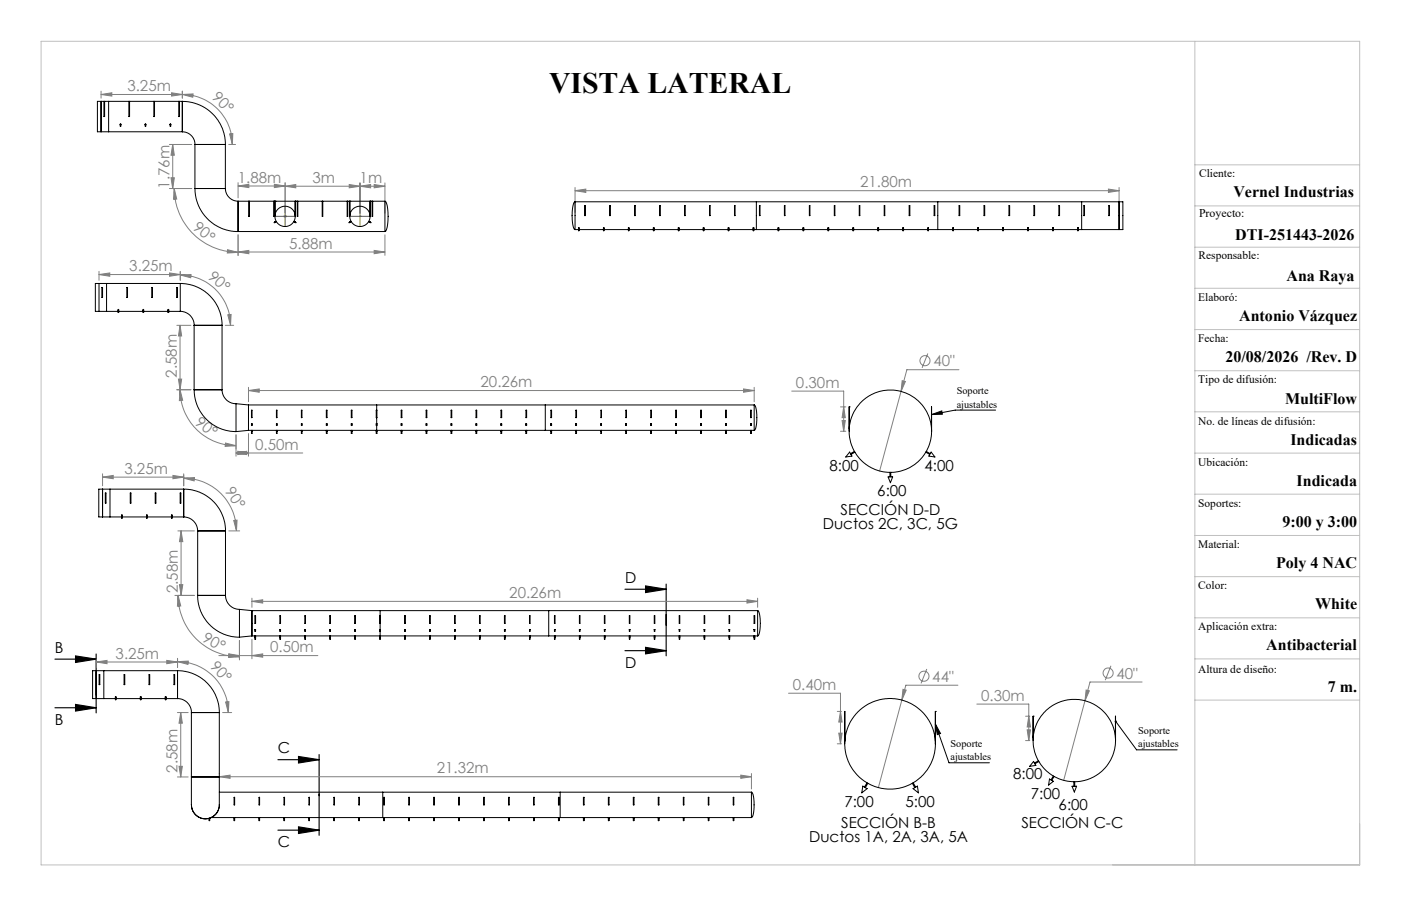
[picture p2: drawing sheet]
<svg xmlns="http://www.w3.org/2000/svg" width="432mm" height="279mm" viewBox="0 0 432 279" stroke-linecap="round" stroke-linejoin="round" font-family="sans-serif">
<g fill="none" stroke="#808080" stroke-width=".31">
<path d="M31.2 29.1l3.3-.5v1zM31.2 28.1v2.2M31.2 29.1h25M52.9 28.6l3.3 .5-3.3 .5zM56.2 29.1l3.3-.1-.1 1zM56.2 29.1a15.4 15.4 0 0 1 15.4 15.5M56.2 28.1v2.2M52.2 44.6h6.9M52.2 58.1h6.9M52.7 54.8h1l-.5 3.3zM53.2 44.6l.5 3.3h-1zM53.2 44.6v13.5"/>
<path d="M53.7 58.1l.8 3.3-1 .1zM53.7 58.1a19.7 19.7 0 0 0 19.7 19.7M70.5 44.6h2.1M70.8 41.3l1-.1-.2 3.4zM73.4 57.4l3.3-.6v1.1zM73.4 56.3v4.7M73.4 57.4h14.5M84.6 56.8l3.3 .6-3.3 .5zM87.9 57.4l3.3-.5v1zM87.9 57.4h30.7M87.9 56.3v9.4M107.6 56.9l3.3 .5-3.3 .5z"/>
<path d="M110.9 57.4l3.3-.5v1zM110.9 56.4v9.3M115.3 56.9l3.3 .5-3.3 .5zM118.6 56.4v9.3M177.2 58.8l3.4-.5v1zM177.2 57.8v7.7M177.2 58.8h167.7M341.6 58.3l3.3 .5-3.3 .5zM344.9 57.8v7.7M70.1 77l3.3 .8-3.3 .2zM73.4 77.7l3.3-.5v1zM73.4 72.4v6.4"/>
<path d="M73.4 77.7h45.2M115.3 77.2l3.3 .5-3.3 .5zM118.6 72.4v6.3M30.5 84.7l3.3-.5v1zM30.5 83.7v2.7M30.5 84.7h25.1M52.2 84.2l3.4 .5-3.4 .5zM55.6 84.8l3.3-.1-.1 1zM55.6 84.8a15.5 15.5 0 0 1 15.4 15.5M55.6 83.7v2.7M70.2 97.1l1-.1-.2 3.3zM54.5 100.3h4.3"/>
<path d="M55 116.9h1l-.5 3.3zM55.5 100.3l.5 3.3h-1zM55.5 100.3v19.9M69.4 100.3h2.6M76.6 119.5v4.4M229.2 119.9l3.2 .5-3.2 .6zM232.4 119.5v4.4M278.1 117.4l.9 .3-1.3 3zM286 109l-1.8 4.5M295.6 114h-16.1l-1.8 6.7M54.5 120.2h4.3M55.5 120.2l.8 3.2-1 .1z"/>
<path d="M55.5 120.2a17.2 17.2 0 0 0 17.2 17.2M69.5 136.6l3.2 .8-3.3 .3zM72.7 139.7l3.4-.5v1zM72.7 134.1v6.6M72.7 139.7h20.6M73.3 139.2l3.3 .5-3.3 .5zM76.6 120.4l3.3-.5v1.1zM76.6 133.7v7M76.6 120.4h155.8M244 120.6h16v12.4M259 133h1.7M259 125.5h1.7"/>
<path d="M259.5 129.7h1l-.5 3.3zM260 125.5l.5 3.3h-1zM277.7 120.7l-6.6 24.5M31.6 147.1l3.3-.5v1zM31.6 146.1v3.7M31.6 147.1h25M53.3 146.6l3.3 .5-3.3 .5zM56.6 146.1v3.7M56.6 147.5l3.3-.2-.1 1zM56.6 147.5a16.3 16.3 0 0 1 16.3 16.2M54.8 163.7h5.1M55.8 163.7l.5 3.3h-1z"/>
<path d="M55.8 163.7v19.9M70.5 163.7h3.4M72 160.5l1.1-.1-.2 3.3zM53.9 183.6h6M54.9 183.6l.8 3.3h-1zM54.9 183.6a18.9 18.9 0 0 0 18.9 18.9M55.3 180.3h1l-.5 3.3zM73.8 197.5v6M77.6 185.5l3.4-.5v1zM77.6 184.5v2.8M77.6 197.1v6.1M77.6 185.5h155.9"/>
<path d="M230.2 185l3.3 .5-3.3 .5zM233.5 184.5v2.8M29.7 204.2l3.3-.5v1zM29.7 203.2v2.6M29.7 204.2h25M51.4 203.7l3.3 .5-3.3 .5zM54.7 219.7h3.3M54.7 204l3.3-.1-.1 1zM54.7 204a15.7 15.7 0 0 1 15.7 15.7M54.7 203v2.8M55.7 219.7l.5 3.3h-1zM55.7 219.7v19.9"/>
<path d="M67.5 202.2h30.5M68.6 219.7h2.8M69.5 216.5l1.1-.1-.2 3.3zM70.5 201.6l3.3 .6-3.3 .5zM70.6 201.7l3.2 .8-3.3 .2zM77.6 202.2l3.4-.6v1.1zM243 213.8h16v15.6M258.1 219.4h1.3M259 219.4l.5 3.3h-1zM278 215.9l-7.3 27M278.3 212.6l1 .2-1.3 3.1zM285.6 206.3l-1.7 4.4"/>
<path d="M295.2 211.3h-16l-1.2 4.6M301.1 217.1h16v11.3M334.8 212.8l.9 .2-1.3 3.1zM342.4 205.3l-1.8 4.5M352 210.3h-16l-8.2 30.3M54.7 239.6h3.3M55.2 236.3h1l-.5 3.3zM67.6 239.5l3.3-.5v1zM67.6 238.5v.1M67.6 239.5h164M228.3 239l3.3 .5-3.3 .5zM231.6 238.5v4.8"/>
<path d="M258.1 229.4h1.3M258.5 226.1h1l-.5 3.3zM316.1 228.4h1.3M316.1 220.9h1.3M316.6 225.1h1l-.5 3.3zM317.1 220.9l.5 3.3h-1z"/>
<circle cx="285.1" cy="111.2" r="1.55"/>
<circle cx="284.8" cy="208.5" r="1.56"/>
<circle cx="341.5" cy="207.6" r="1.56"/>
</g>
<path d="M287.1 127.8l3.2-1.1 .1 1zM306.8 126.5h-12.4l-7.3 1.3M288.3 223.3l1.6 2.9-1 .4zM288.3 223.3l4.2 11.9h12.4M343.9 222.5l6.4 8.7h12.5" fill="none" stroke="#000" stroke-width=".31"/>
<g fill="none" stroke="#000" stroke-width=".35">
<path d="M192.6 181.7h12.7M199 180.7l6.3 1-6.3 1zM199 199.6l6.3 1.1-6.3 .9zM205.3 180.1v22.1M16.9 203.3h12.7M16.9 218.3h12.7M23.3 202.3l6.3 1-6.3 1zM23.3 217.2l6.3 1.1-6.3 1zM29.6 201.7v18.2M192.6 200.7h12.7M85.7 234.3h12.7M92 233.3l6.4 1-6.4 1z"/>
<path d="M98.4 232.7v24.9M85.7 256h12.7M92 255l6.4 1-6.4 1z"/>
</g>
<g fill="none" stroke="#c0c0c0" stroke-width=".31">
<path d="M12.7 12.7h406.4v254h-406.4zM368.3 12.7v254M60.1 58.1h9.4M368.3 50.8h50.8M87.3 66.7h1.1M87.5 66.4l.7 .7M87.9 66.2v1M88.2 66.4l-.7 .7M368.3 63.5h50.8M368.3 76.2h50.8M368.3 88.9h50.8M368.3 101.6h50.8"/>
<path d="M368.3 114.3h50.8M59.8 120.2h8.6M368.3 127h50.8M368.3 139.7h50.8M368.3 152.4h50.8M368.3 165.1h50.8M368.3 177.8h50.8M60.9 183.6h8.6M368.3 190.5h50.8M368.3 203.2h50.8M368.3 215.9h50.8"/>
</g>
<path d="M87.8 66.7h-3.1M87.9 66.7v-3.1M87.9 66.7v3.2M87.9 66.7h3.1M110.9 66.7h-3.1M111 66.7v-3.1M111 66.7v3.2M111 66.7h3.1" fill="none" stroke="#808000" stroke-width=".31" stroke-dasharray="15.2 1.3 1.3 1.3"/>
<path d="M87.9 66.7h.1M110.9 66.7h.1" fill="none" stroke="#808000" stroke-width=".31"/>
<g fill="#000">
<path d="M199 180.7l6.3 1-6.3 1zM199 199.6l6.3 1.1-6.3 .9z"/>
<path d="M23.3 202.3l6.3 1-6.3 1zM23.3 217.2l6.3 1.1-6.3 1zM92 233.3l6.4 1-6.4 1zM92 255l6.4 1-6.4 1z"/>
<path d="M288.3 223.3l1.6 2.9-1 .4zM343.6 222.3a.34 .34 0 0 0 .2 .5 .34 .34 0 0 0 .4-.4 .34 .34 0 0 0-.5-.2l.2 .3zM287.1 127.8l3.2-1.1 .1 1z"/>
</g>
<g fill="#808080">
<path d="M84.6 56.8l3.3 .6-3.3 .5zM73.4 57.4l3.3-.6v1.1z"/>
<path d="M53.2 44.6l.5 3.3h-1zM52.7 54.8h1l-.5 3.3zM55.5 100.3l.5 3.3h-1zM55 116.9h1l-.5 3.3zM55.8 163.7l.5 3.3h-1zM55.3 180.3h1l-.5 3.3z"/>
<path d="M55.5 120.2l.8 3.2-1 .1zM69.5 136.6l3.2 .8-3.3 .3z"/>
<path d="M53.7 58.1l.8 3.3-1 .1zM70.1 77l3.3 .8-3.3 .2z"/>
<path d="M54.9 183.6l.8 3.3h-1zM70.6 201.7l3.2 .8-3.3 .2z"/>
<path d="M72 160.5l1.1-.1-.2 3.3zM56.6 147.5l3.3-.2-.1 1z"/>
<path d="M69.5 216.5l1.1-.1-.2 3.3zM54.7 204l3.3-.1-.1 1z"/>
<path d="M70.8 41.3l1-.1-.2 3.4zM56.2 29.1l3.3-.1-.1 1z"/>
<path d="M70.2 97.1l1-.1-.2 3.3zM55.6 84.8l3.3-.1-.1 1z"/>
<path d="M341.6 58.3l3.3 .5-3.3 .5zM177.2 58.8l3.4-.5v1z"/>
<path d="M110.9 57.4l3.3-.5v1zM115.3 56.9l3.3 .5-3.3 .5zM87.9 57.4l3.3-.5v1zM107.6 56.9l3.3 .5-3.3 .5zM31.2 29.1l3.3-.5v1zM52.9 28.6l3.3 .5-3.3 .5zM73.4 77.7l3.3-.5v1zM115.3 77.2l3.3 .5-3.3 .5zM30.5 84.7l3.3-.5v1zM52.2 84.2l3.4 .5-3.4 .5zM72.7 139.7l3.4-.5v1zM73.3 139.2l3.3 .5-3.3 .5zM76.6 120.4l3.3-.5v1.1zM229.2 119.9l3.2 .5-3.2 .6zM31.6 147.1l3.3-.5v1zM53.3 146.6l3.3 .5-3.3 .5zM70.5 201.6l3.3 .6-3.3 .5zM77.6 202.2l3.4-.6v1.1zM77.6 185.5l3.4-.5v1zM230.2 185l3.3 .5-3.3 .5zM67.6 239.5l3.3-.5v1zM228.3 239l3.3 .5-3.3 .5zM29.7 204.2l3.3-.5v1zM51.4 203.7l3.3 .5-3.3 .5zM278.3 212.6l-.3 3.3 1.3-3.1zM258.5 226.1h1l-.5 3.3zM259 219.4l.5 3.3h-1zM334.8 212.8l-.4 3.3 1.3-3.1zM316.6 225.1h1l-.5 3.3zM317.1 220.9l.5 3.3h-1zM278.1 117.4l-.4 3.3 1.3-3zM259.5 129.7h1l-.5 3.3zM260 125.5l.5 3.3h-1z"/>
<path d="M55.7 219.7l.5 3.3h-1zM55.2 236.3h1l-.5 3.3z"/>
</g>
<g fill="none" stroke="#000" stroke-width=".31">
<path d="M31.2 31.3v9.3M32 31.3v4.6h.2v-4.6M33.5 31.3v9.3M37 38.3h.3M37 38.3h.3v.6h-.3zM39.7 31.3v4.6h.2v-4.6M44.7 38.3h.2M44.7 38.3h.2v.6h-.2zM47.4 31.3v4.6h.2v-4.6M52.4 38.3h.2M52.4 38.3h.2v.6h-.2zM55.1 31.3v4.6h.2v-4.6"/>
<path d="M56.2 31.3l3.2 .3 2.3 .9 2.2 1.2 2.2 2 1.6 2.2 1 2 .6 2.6 .2 2.1M56.2 31.3v9.3M56.2 31.3h-26.2v9.3h26.2M56.2 40.6l1.7 .4 1.3 1.1 .7 1.1 .2 1.4M60.1 58.1l.4 3.2 .8 2.3 1.2 2.2 1.7 2 2 1.5 2.7 1.4 2.6 .6 1.9 .1M60.1 44.6h9.4M60.1 58.1h9.4M60.1 44.6v13.5M69.5 58.1l.3 1.7 .8 1.1 1.2 .8 1.6 .4M69.5 44.6v13.5M73.4 62.1v9.3M73.4 71.4h45.2"/>
<path d="M73.4 62.1h45.2M76.7 62.1v4.6h.2v-4.6M84.4 62.1v4.6h.2v-4.6M84.7 62.1h.1M84.7 62.1v4.6M85.1 68.3h-.3l-.3 .4 .7-.4M90.6 68.3h.3l.3 .4-.6-.4M91 62.1h.1M91 62.1v4.6M91.6 62.1v4.6h.2v-4.6M99.3 62.1v4.6h.2v-4.6M107 62.1v4.6h.2v-4.6"/>
<path d="M107.8 62.1h.1M107.8 62.1v4.6M108.2 68.3h-.4l-.2 .4 .6-.4M113.7 68.3h.3l.3 .4-.5-.1-.2-.3M114.1 62.1h.1M114.1 62.1v4.6M114.7 62.1v4.6h.2v-4.6M118.6 62.1l.4 .3 .3 .9 .3 3.2-.2 3.3-.4 1.2-.4 .4M118.6 62.1v9.3M177.2 62.2l-.4 .4-.2 .8-.3 2.8 .2 2.9 .2 1.1 .5 .6M177.2 62.2h168.9v8.6h-13.8M177.2 62.2v8.6"/>
<path d="M177.2 70.8h1.1M178.3 70.2h.2v1h-.2zM178.3 70.5h.2M178.5 70.8h7.5M180.2 63.4h.2v3.1h-.2zM186 70.2h.2v1h-.2zM186 70.5h.2M186.2 70.8h7.5M187.9 63.4h.2v3.1h-.2zM193.7 70.2h.2v1h-.2zM193.7 70.5h.2M193.9 70.8h7.5"/>
<path d="M195.6 63.4h.2v3.1h-.2zM201.4 70.2h.2v1h-.2zM201.4 70.5h.2M201.6 70.8h7.5M203.3 63.4h.2v3.1h-.2zM209.1 70.2h.2v1h-.2zM209.1 70.5h.2M209.3 70.8h7.4M211 63.4h.2v3.1h-.2zM216.7 70.2h.3v1h-.3zM216.7 70.5h.3M217 70.8h7.4"/>
<path d="M218.7 63.4h.2v3.1h-.2zM224.4 70.2h.2v1h-.2zM224.4 70.5h.2M224.6 70.8h7.5M226.4 63.4h.2v3.1h-.2zM232.1 70.2h.2v1h-.2zM232.1 70.5h.2M232.3 70.8h7.5M233.1 62.2v8.6M234.1 63.4h.1v3.1h-.1zM239.8 70.2h.2v1h-.2zM239.8 70.5h.2"/>
<path d="M240 70.8h7.5M241.8 63.4h.1v3.1h-.1zM247.5 70.2h.2v1h-.2zM247.5 70.5h.2M247.7 70.8h7.5M249.4 63.4h.2v3.1h-.2zM255.2 70.2h.2v1h-.2zM255.2 70.5h.2M255.4 70.8h7.5M257.1 63.4h.2v3.1h-.2zM262.9 70.2h.2v1h-.2zM262.9 70.5h.2"/>
<path d="M263.1 70.8h7.5M264.8 63.4h.2v3.1h-.2zM270.6 70.2h.2v1h-.2zM270.6 70.5h.2M270.8 70.8h7.5M272.5 63.4h.2v3.1h-.2zM278.3 70.2h.2v1h-.2zM278.3 70.5h.2M278.5 70.8h7.5M280.2 63.4h.2v3.1h-.2zM286 70.2h.2v1h-.2zM286 70.5h.2"/>
<path d="M286.2 70.8h7.5M287.9 63.4h.2v3.1h-.2zM289 62.2v8.6M293.7 70.2h.2v1h-.2zM293.7 70.5h.2M293.9 70.8h7.5M295.6 63.4h.2v3.1h-.2zM301.4 70.2h.2v1h-.2zM301.4 70.5h.2M301.6 70.8h7.5M303.3 63.4h.2v3.1h-.2zM309.1 70.2h.1v1h-.1z"/>
<path d="M309.1 70.5h.1M309.2 70.8h7.6M311 63.4h.2v3.1h-.2zM316.8 70.2h.1v1h-.1zM316.8 70.5h.1M316.9 70.8h7.5M318.7 63.4h.2v3.1h-.2zM324.4 70.2h.2v1h-.2zM324.4 70.5h.2M324.6 70.8h7.5M326.4 63.4h.2v3.1h-.2zM332.1 70.2h.2v1h-.2z"/>
<path d="M332.1 70.5h.2M333.4 62.2v8.6M334 63.4h.3v3.1h-.3zM341.7 63.4h.2v3.1h-.2zM344.9 62.2v8.6M30.5 87.4v8.6M31.4 88.7h.2v3h-.2zM32.8 87.4v8.6M36.4 95.4h.2v1h-.2zM36.4 95.7h.2M36.6 96h7.5M39.1 88.7h.2v3h-.2z"/>
<path d="M44.1 95.4h.2v1h-.2zM44.1 95.7h.2M44.3 96h7.5M46.8 88.7h.2v3h-.2zM51.8 95.4h.2v1h-.2zM51.8 95.7h.2M52 96h3.6M54.5 88.7h.2v3h-.2zM55.6 96l1.4 .3 1.6 1 .9 1.4 .3 1.6M55.6 87.4l3.1 .4 2.3 .8 2.1 1.3 1.7 1.4 1.1 1.3 1.3 2.1 1 3 .2 2.6M55.6 87.4v8.6M55.6 87.4h-26.2v8.6h7"/>
<path d="M59.8 100.3h8.6M59.8 100.3v19.9M68.4 100.3v19.9M59.8 120.2l.4 3 .8 2.3 1.1 2 1.4 1.7 1.8 1.6 2.2 1.2 2.1 .7 3.1 .4M59.8 120.2h8.6M68.4 120.2l.4 1.8 1 1.4 1.5 .8 1.4 .3M72.7 124.5v8.6M72.7 124.5l3.9 .4M76.6 124.9v7.8M76.6 132.7l-3.9 .4M76.6 132.7h155.8M76.6 124.9h155.8"/>
<path d="M77.5 130.8h.2M77.5 130.7h.2v.5h-.2zM77.5 126.5h.2v2.3h-.2zM77.5 132.7v1h.2v-1M77.5 133.1h.2M85.2 130.8h.2M85.2 130.7h.2v.5h-.2zM85.2 126.5h.2v2.3h-.2zM85.2 132.7v1h.2v-1M85.2 133.1h.2M92.9 130.8h.2M92.9 130.7h.2v.5h-.2z"/>
<path d="M92.9 126.5h.2v2.3h-.2zM92.9 132.7v1h.2v-1M92.9 133.1h.2M100.6 130.8h.2M100.6 130.7h.2v.5h-.2zM100.6 126.5h.2v2.3h-.2zM100.6 132.7v1h.2v-1M100.6 133.1h.2M108.3 130.8h.2M108.3 130.7h.2v.5h-.2zM108.3 126.5h.2v2.3h-.2zM108.3 132.7v1h.2v-1"/>
<path d="M108.3 133.1h.2M116 130.8h.2M116 130.7h.2v.5h-.2zM116 126.5h.2v2.3h-.2zM116 132.7v1h.2v-1M116 133.1h.2M116.1 128.8v1.9M116.1 124.9v1.6M116.1 131.2v1.5M123.6 130.8h.3M123.6 126.5h.3v2.3h-.3zM123.6 130.7h.3v.5h-.3z"/>
<path d="M123.6 132.7v1h.3v-1M123.6 133.1h.3M131.3 130.8h.3M131.3 130.7h.3v.5h-.3zM131.3 126.5h.3v2.3h-.3zM131.3 132.7v1h.3v-1M131.3 133.1h.3M139 130.8h.2M139 130.7h.2v.5h-.2zM139 126.5h.2v2.3h-.2zM139 132.7v1h.2v-1M139 133.1h.2"/>
<path d="M146.7 130.8h.2M146.7 130.7h.2v.5h-.2zM146.7 126.5h.2v2.3h-.2zM146.7 132.7v1h.2v-1M146.7 133.1h.2M154.4 130.8h.2M154.4 130.7h.2v.5h-.2zM154.4 126.5h.2v2.3h-.2zM154.4 132.7v1h.2v-1M154.4 133.1h.2M162.1 130.8h.2M162.1 130.7h.2v.5h-.2z"/>
<path d="M162.1 126.5h.2v2.3h-.2zM162.1 132.7v1h.2v-1M162.1 133.1h.2M168.1 124.9v7.8M169.8 130.8h.2M169.8 130.7h.2v.5h-.2zM169.8 126.5h.2v2.3h-.2zM169.8 132.7v1h.2v-1M169.8 133.1h.2M177.5 130.8h.2M177.5 130.7h.2v.5h-.2zM177.5 126.5h.2v2.3h-.2z"/>
<path d="M177.5 132.7v1h.2v-1M177.5 133.1h.2M185.2 130.8h.2M185.2 130.7h.2v.5h-.2zM185.2 126.5h.2v2.3h-.2zM185.2 132.7v1h.2v-1M185.2 133.1h.2M192.9 130.8h.2M192.9 130.7h.2v.5h-.2zM192.9 126.5h.2v2.3h-.2zM192.9 132.7v1h.2v-1M192.9 133.1h.2"/>
<path d="M200.6 130.8h.2M200.6 130.7h.2v.5h-.2zM200.6 126.5h.2v2.3h-.2zM200.6 132.7v1h.2v-1M200.6 133.1h.2M208.3 130.8h.2M208.3 130.7h.2v.5h-.2zM208.3 126.5h.2v2.3h-.2zM208.3 132.7v1h.2v-1M208.3 133.1h.2M216 130.8h.1M216 130.7h.1v.5h-.1z"/>
<path d="M216 126.5h.1v2.3h-.1zM216 132.7v1h.1v-1M216 133.1h.1M223.7 130.8h.1M223.7 130.7h.1v.5h-.1zM223.7 126.5h.1v2.3h-.1zM223.7 132.7v1h.1v-1M223.7 133.1h.1M231.4 130.8h.1M231.4 130.7h.1v.5h-.1zM231.4 126.5h.1v2.3h-.1zM231.4 132.7v1h.1v-1"/>
<path d="M231.4 133.1h.1M232.4 124.9l.5 .7 .4 2.2-.1 3.2-.3 1.1-.5 .6M232.4 124.9v7.8M261.7 125.5h.1M261.7 125.5v7.5M263.3 139.2l-1.2 .7-.2-.5-1.2 1.5 1.9-.2-.3-.5 1.2-.7M285.5 139.2l1.2 .7 .3-.5 1.1 1.5-1.8-.2 .3-.5-1.2-.7M287.1 125.5v7.5M287.1 125.5h.1M31.6 150.8v8.6M32.5 152h.2v3.2h-.2zM33.9 150.8v8.6"/>
<path d="M37.5 158.8h.2v1h-.2zM37.5 159.1h.2M37.7 159.4h7.5M40.1 152h.3v3.2h-.3zM45.2 158.8h.2v1h-.2zM45.2 159.1h.2M45.4 159.4h7.4M47.8 152h.2v3.2h-.2zM52.8 158.8h.3v1h-.3zM52.8 159.1h.3M53.1 159.4h3.5M55.5 152h.2v3.2h-.2z"/>
<path d="M56.6 159.4l1.8 .4 1.3 .9 .9 1.3 .3 1.7M56.6 150.8l2.1 .2 2.7 .7 2 1.1 2.1 1.5 1.6 1.9 1.1 1.9 1 2.8 .3 2.8M56.6 150.8v8.6M56.6 150.8h-26.2v8.6h7.1M274.3 145.7v1.4h-.6l.7 1.8 .7-1.8h-.5l-.1-1.4M60.9 163.7h8.6M60.9 163.7v19.9M69.5 163.7v19.9M60.9 183.6l.1 1.9 .7 2.7 1.1 2.2 1.6 2.1 2 1.7 2.5 1.3 2.5 .8 2.4 .2M60.9 183.6h8.6M69.5 183.6l.4 1.8 .9 1.3 1.2 .8 1.8 .4M73.8 187.9v8.6"/>
<path d="M73.8 187.9l3.8 .4M77.6 188.3v7.8M77.6 196.1l-3.8 .4M77.6 196.1h155.9M77.6 188.3h155.9M78.6 194.1h.2v.6h-.2zM78.6 189.9h.2v2.3h-.2zM78.6 196.1v1h.2v-1M78.6 196.5h.2M86.3 194.1h.2v.6h-.2zM86.3 189.9h.2v2.3h-.2zM86.3 196.1v1h.2v-1"/>
<path d="M86.3 196.5h.2M93.9 194.1h.3v.6h-.3zM93.9 189.9h.3v2.3h-.3zM93.9 196.1v1h.3v-1M93.9 196.5h.3M101.6 194.1h.2v.6h-.2zM101.6 189.9h.2v2.3h-.2zM101.6 196.1v1h.2v-1M101.6 196.5h.2M109.3 194.1h.2v.6h-.2zM109.3 189.9h.2v2.3h-.2zM109.3 196.1v1h.2v-1"/>
<path d="M109.3 196.5h.2M117 194.1l.2 .1v.5h-.2zM117 189.9h.2v2.3h-.2zM117 196.1v1h.2v-1M117 196.5h.2M117.2 192.2v1.9M117.2 188.3v1.6M117.2 194.7v1.4M124.7 194.1h.2v.6h-.2zM124.7 189.9h.2v2.3h-.2zM124.7 196.1v1h.2v-1M124.7 196.5h.2"/>
<path d="M132.4 194.1h.2v.6h-.2zM132.4 189.9h.2v2.3h-.2zM132.4 196.1v1h.2v-1M132.4 196.5h.2M140.1 194.1h.2v.6h-.2zM140.1 189.9h.2v2.3h-.2zM140.1 196.1v1h.2v-1M140.1 196.5h.2M147.8 194.1h.2v.6h-.2zM147.8 189.9h.2v2.3h-.2zM147.8 196.1v1h.2v-1M147.8 196.5h.2"/>
<path d="M155.5 194.1h.2v.6h-.2zM155.5 189.9h.2v2.3h-.2zM155.5 196.1v1h.2v-1M155.5 196.5h.2M163.2 194.1h.2v.6h-.2zM163.2 189.9h.2v2.3h-.2zM163.2 196.1v1h.2v-1M163.2 196.5h.2M169.1 188.3v7.8M170.9 194.1h.2v.6h-.2zM170.9 189.9h.2v2.3h-.2zM170.9 196.1v1h.2v-1"/>
<path d="M170.9 196.5h.2M178.6 194.1h.2v.6h-.2zM178.6 189.9h.2v2.3h-.2zM178.6 196.1v1h.2v-1M178.6 196.5h.2M186.3 194.1h.1v.6h-.1zM186.3 189.9h.1v2.3h-.1zM186.3 196.1v1h.1v-1M186.3 196.5h.1M194 194.1h.1v.6h-.1zM194 189.9h.1v2.3h-.1zM194 196.1v1h.1v-1"/>
<path d="M194 196.5h.1M201.6 194.1h.2v.6h-.2zM201.6 189.9h.2v2.3h-.2zM201.6 196.1v1h.2v-1M201.6 196.5h.2M209.3 194.1h.2v.6h-.2zM209.3 189.9h.2v2.3h-.2zM209.3 196.1v1h.2v-1M209.3 196.5h.2M217 194.1h.2v.6h-.2zM217 189.9h.2v2.3h-.2zM217 196.1v1h.2v-1"/>
<path d="M217 196.5h.2M224.7 194.1h.2v.6h-.2zM224.7 189.9h.2v2.3h-.2zM224.7 196.1v1h.2v-1M224.7 196.5h.2M232.4 194.1h.2v.6h-.2zM232.4 189.9h.2v2.3h-.2zM232.4 196.1v1h.2v-1M232.4 196.5h.2M233.5 188.3l.3 .2 .3 .9 .3 2.6-.3 3-.3 .9-.3 .2M233.5 188.3v7.8M29.7 206.8v8.6"/>
<path d="M30.6 208.1h.2v3h-.2zM32 206.8v8.6M35.6 214.8h.1v1h-.1zM35.6 215.2h.1M35.7 215.4h7.6M38.2 208.1h.3v3h-.3zM43.3 214.8h.2v1h-.2zM43.3 215.2h.2M43.5 215.4h7.4M45.9 208.1h.2v3h-.2zM50.9 214.8h.3v1h-.3zM50.9 215.2h.3"/>
<path d="M51.2 215.4h3.5M53.6 208.1h.2v3h-.2zM54.7 215.4l1.6 .3 1.4 1 1 1.3 .3 1.7M54.7 206.8l2.4 .2 3 1 2.2 1.3 1.8 1.6 1.7 2.2 1 2.2 .7 2.4 .1 2M54.7 206.8v8.6M54.7 206.8h-26.2v8.6h7.1M59 219.7h8.6M59 219.7v19.9M67.6 219.7v19.9M260.3 219.4h.1M260.4 219.4l-.1 10M288.3 219.4h.1"/>
<path d="M288.3 219.4v10M59 239.6v8.6l.2 1.3 .6 1.1 .8 1 1.2 .6 1.3 .3 1.3-.1 1.1-.5 .9-.7 .8-1.3 .4-1.2v-9.1M59 239.6h8.6M318.4 220.9h.1M318.4 220.9v7.5M320 234.6l-1.2 .7-.2-.5-1.2 1.5 1.9-.3-.4-.5 1.3-.7M324.7 239.3l-.8 1.2-.4-.3-.3 1.9 1.5-1.2-.5-.2 .7-1.3M343.8 220.9h.1M343.8 220.9v7.5M64.5 252.6h.1M64.6 252.3v.8h-.1v-.8M65.1 252.1h166.5"/>
<path d="M67.6 244.3h164M72.1 245.9h.2v2.3h-.2zM72.1 252.1v1h.2v-1M72.1 252.6h.2M79.8 245.9h.2v2.3h-.2zM79.8 252.1v1h.2v-1M79.8 252.6h.2M87.5 245.9h.2v2.3h-.2zM87.5 252.1v1h.2v-1M87.5 252.6h.2M95.2 245.9h.2v2.3h-.2zM95.2 252.1v1h.2v-1"/>
<path d="M95.2 252.6h.2M102.9 245.9h.2v2.3h-.2zM102.9 252.1v1h.2v-1M102.9 252.6h.2M110.6 245.9h.2v2.3h-.2zM110.6 252.1v1h.2v-1M110.6 252.6h.2M118 244.3v7.8M118.3 245.9h.2v2.3h-.2zM118.3 252.1v1h.2v-1M118.3 252.6h.2M126 245.9h.2v2.3h-.2z"/>
<path d="M126 252.1v1h.2v-1M126 252.6h.2M133.7 245.9h.2v2.3h-.2zM133.7 252.1v1h.2v-1M133.7 252.6h.2M141.4 245.9h.2v2.3h-.2zM141.4 252.1v1h.2v-1M141.4 252.6h.2M149 245.9h.3v2.3h-.3zM149 252.1v1h.3v-1M149 252.6h.3M156.7 245.9h.3v2.3h-.3z"/>
<path d="M156.7 252.1v1h.3v-1M156.7 252.6h.3M164.4 245.9h.2v2.3h-.2zM164.4 252.1v1h.2v-1M164.4 252.6h.2M172.1 245.9h.2v2.3h-.2zM172.1 252.1v1h.2v-1M172.1 252.6h.2M172.6 244.3v7.8M179.8 245.9h.2v2.3h-.2zM179.8 252.1v1h.2v-1M179.8 252.6h.2"/>
<path d="M187.5 245.9h.2v2.3h-.2zM187.5 252.1v1h.2v-1M187.5 252.6h.2M195.2 245.9h.2v2.3h-.2zM195.2 252.1v1h.2v-1M195.2 252.6h.2M202.9 245.9h.2v2.3h-.2zM202.9 252.1v1h.2v-1M202.9 252.6h.2M210.6 245.9h.2v2.3h-.2zM210.6 252.1v1h.2v-1M210.6 252.6h.2"/>
<path d="M218.3 245.9h.2v2.3h-.2zM218.3 252.1v1h.2v-1M218.3 252.6h.2M226 245.9h.2v2.3h-.2zM226 252.1v1h.2v-1M226 252.6h.2M231.6 244.3l.6 1 .2 1.9-.1 3.4-.3 1-.4 .5M231.6 244.3v7.8M267.2 241.4l-.8 1.3-.5-.3-.3 2.1 1.7-1.3-.6-.3 .8-1.4M281.4 241.4l.8 1.3 .6-.3 .3 2.1-1.7-1.3 .5-.3-.7-1.4M331 241.1v1.4h-.6l.7 1.8 .7-1.8h-.5l-.1-1.4"/>
<circle cx="87.9" cy="66.7" r="3.1"/>
<circle cx="110.9" cy="66.7" r="3.1"/>
<circle cx="274.4" cy="133" r="12.7"/>
<circle cx="274.3" cy="229.4" r="14"/>
<circle cx="331.1" cy="228.4" r="12.7"/>
</g>
<text font-size="9.2" x="169.2" y="28.8">VISTA LATERAL</text>
<g font-size="4.9">
<text x="380.2" y="60.8">Vernel Industrias</text>
<text x="380.7" y="74.1">DTI-251443-2026</text>
<text x="396.5" y="86.5">Ana Raya</text>
<text x="381.9" y="99">Antonio Vázquez</text>
<text x="377.7" y="111.6">20/08/2026 /Rev. D</text>
<text x="396.1" y="124.4">MultiFlow</text>
<text x="397.7" y="137.1">Indicadas</text>
<text x="399.6" y="149.8">Indicada</text>
<text x="395.2" y="162.5">9:00 y 3:00</text>
<text x="393.3" y="175.2">Poly 4 NAC</text>
<text x="405.4" y="187.9">White</text>
<text x="390.3" y="200.4">Antibacterial</text>
<text x="409.2" y="213.5">7 m.</text>
</g>
<g font-size="4.7" fill="#808080">
<text x="39.3" y="28.1">3.25m</text>
<text x="65.1" y="30.3" transform="rotate(44 65.1 30.3)">90°</text>
<text x="52.2" y="58.2" transform="rotate(-90 52.2 58.2)">1.76m</text>
<text x="73.3" y="56.3">1.88m</text>
<text x="96.3" y="56.4">3m</text>
<text x="110.8" y="56.4">1m</text>
<text x="265.1" y="57.8">21.80m</text>
<text x="59.2" y="70.7" transform="rotate(38 59.2 70.7)">90°</text>
<text x="89.1" y="76.7">5.88m</text>
<text x="39.8" y="83.6">3.25m</text>
<text x="63.9" y="85.6" transform="rotate(42 63.9 85.6)">90°</text>
<text x="287.7" y="112.9">40&quot;</text>
<text x="54.5" y="116.5" transform="rotate(-90 54.5 116.5)">2.58m</text>
<text x="148.1" y="119.4">20.26m</text>
<text x="245.3" y="119.6">0.30m</text>
<text x="59.9" y="130.7" transform="rotate(39 59.9 130.7)">90°</text>
<text x="78.6" y="138.7">0.50m</text>
<text x="38.3" y="146.1">3.25m</text>
<text x="69.2" y="151.4" transform="rotate(57 69.2 151.4)">90°</text>
<text x="54.8" y="183" transform="rotate(-90 54.8 183)">2.58m</text>
<text x="157" y="184.4">20.26m</text>
<text x="62.1" y="197.6" transform="rotate(29 62.1 197.6)">90°</text>
<text x="35.6" y="203.1">3.25m</text>
<text x="83.3" y="201.1">0.50m</text>
<text x="64.5" y="205.7" transform="rotate(47 64.5 205.7)">90°</text>
<text x="344.1" y="209.2">40&quot;</text>
<text x="244.3" y="212.7">0.40m</text>
<text x="287.3" y="210.2">44&quot;</text>
<text x="302.4" y="216.1">0.30m</text>
<text x="54.7" y="238.3" transform="rotate(-90 54.7 238.3)">2.58m</text>
<text x="134.6" y="238.5">21.32m</text>
</g>
<g font-size="4.7">
<text x="255.7" y="145.1">8:00</text>
<text x="285" y="145.1">4:00</text>
<text x="270.4" y="153">6:00</text>
<text x="259.1" y="158.7">SECCIÓN D-D</text>
<text x="253.6" y="163.3">Ductos 2C, 3C, 5G</text>
<text x="192.6" y="179.7">D</text>
<text x="16.9" y="201.2">B</text>
<text x="192.6" y="206">D</text>
<text x="16.9" y="223.6">B</text>
<text x="85.7" y="232.2">C</text>
<text x="312.3" y="240.2">8:00</text>
<text x="260.3" y="248.8">7:00</text>
<text x="279.1" y="248.8">5:00</text>
<text x="317.7" y="246.3">7:00</text>
<text x="326.3" y="249.9">6:00</text>
<text x="259.3" y="255.2">SECCIÓN B-B</text>
<text x="314.8" y="255.3">SECCIÓN C-C</text>
<text x="85.7" y="261.3">C</text>
<text x="249.4" y="259.7">Ductos 1A, 2A, 3A, 5A</text>
</g>
<text font-size="3.7" x="369.5" y="67">Proyecto:</text>
<g font-size="3.5">
<text x="369.6" y="54.6">Cliente:</text>
<text x="369.4" y="79.9">Responsable:</text>
<text x="369.3" y="92.8">Elaboró:</text>
<text x="369.3" y="105.5">Fecha:</text>
<text x="369.3" y="118.2">Tipo de difusión:</text>
<text x="369.3" y="130.9">No. de líneas de difusión:</text>
<text x="369.3" y="143.6">Ubicación:</text>
<text x="369.3" y="156.3">Soportes:</text>
<text x="369.3" y="169">Material:</text>
<text x="369.3" y="181.7">Color:</text>
<text x="369.3" y="194.4">Aplicación extra:</text>
<text x="369.3" y="207.5">Altura de diseño:</text>
</g>
<g font-size="3.2">
<text x="294.9" y="121.5">Soporte</text>
<text x="294.9" y="125.7">ajustables</text>
<text x="350.8" y="226.3">Soporte</text>
<text x="293" y="230.3">Soporte</text>
<text x="350.8" y="230.5">ajustables</text>
<text x="293" y="234.5">ajustables</text>
</g>
</svg>
